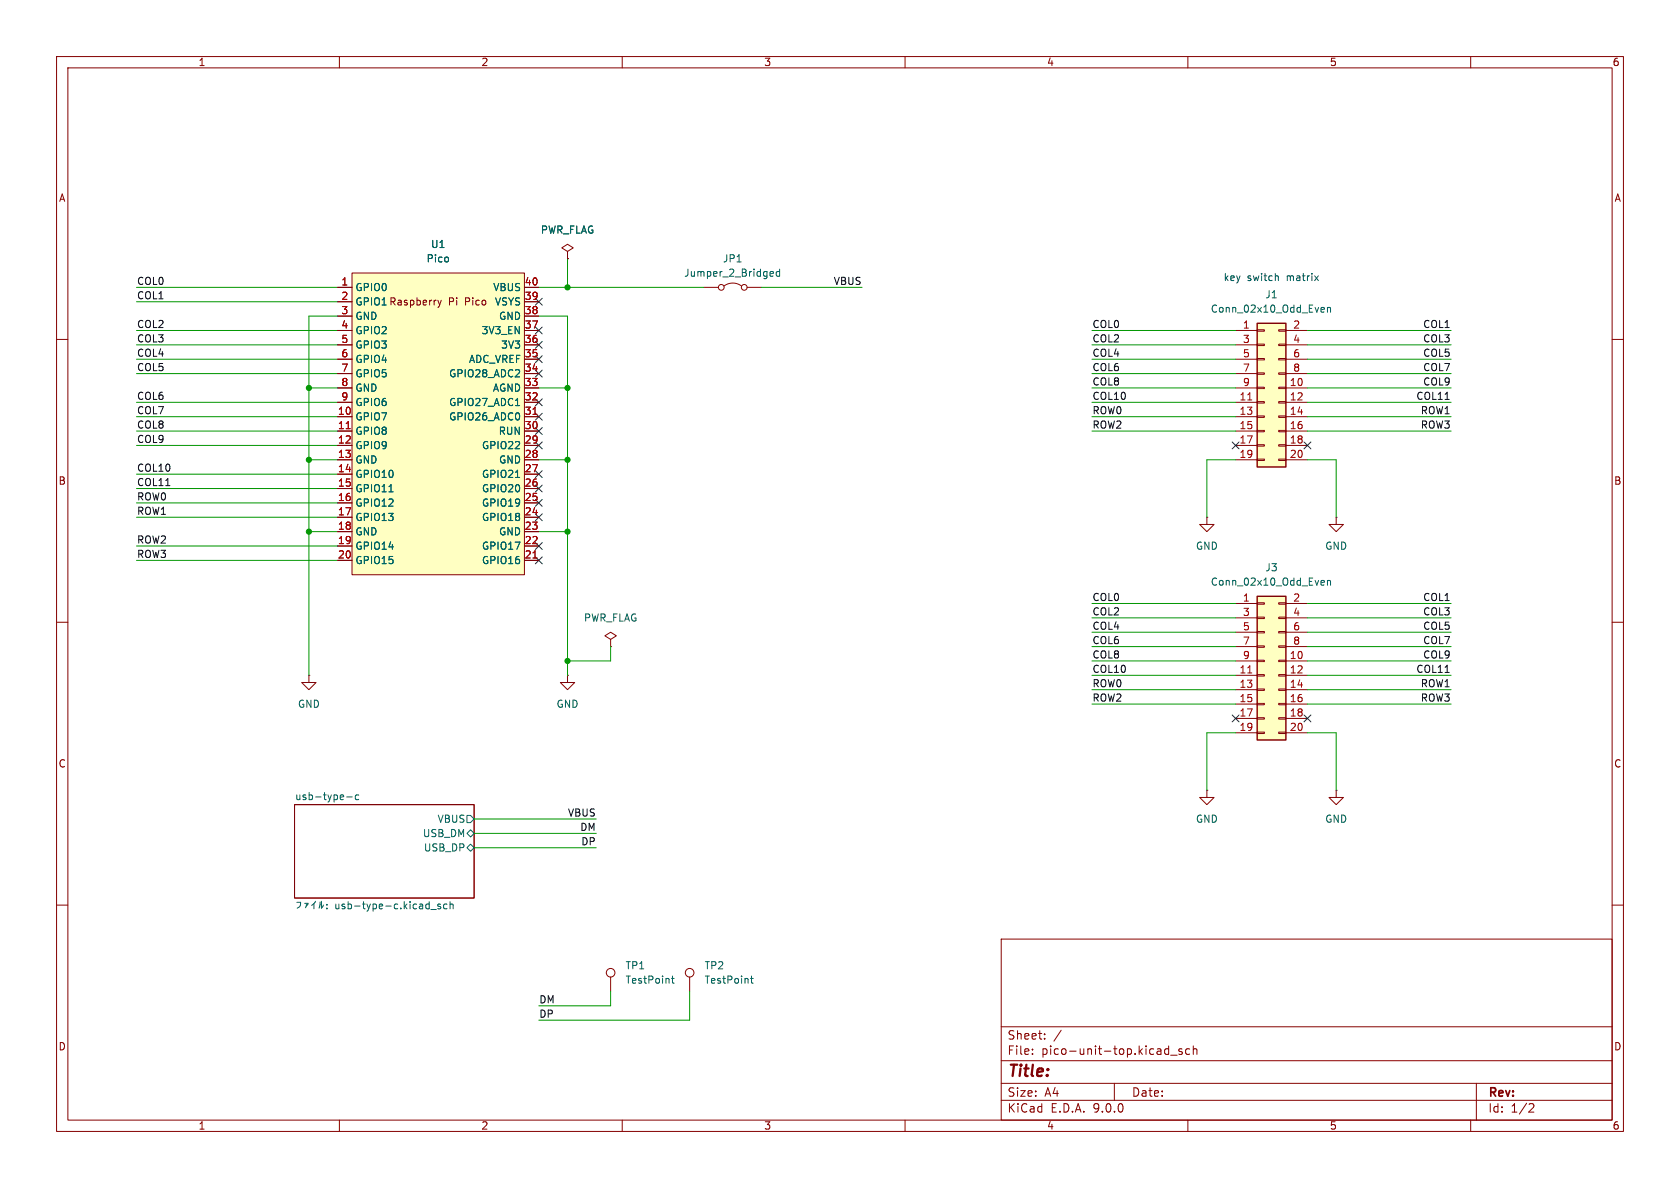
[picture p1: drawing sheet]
<svg xmlns="http://www.w3.org/2000/svg" width="297mm" height="210mm" viewBox="0 0 297 210" stroke-linecap="round" stroke-linejoin="round" font-family="sans-serif">
<g fill="none" stroke="#840000" stroke-width=".18">
<path d="M10 10h277v190h-277zM12 12h273v186h-273zM60 10v2M110 10v2M160 10v2M210 10v2M260 10v2M10 60h2M285 60h2M10 110h2M100.3 119.4v1.3h1.3l-1.3 1.2-1.2-1.2h1.2M100.3 119.4h.1"/>
<path d="M107.9 113l1.1-.6-1.1-.6-1 .6 1 .6v1.3M107.9 114.3h.1M285 110h2M213.4 139.7v1.3h1.2l-1.2 1.2-1.3-1.2h1.3M213.4 139.7h.1M52.1 142.2h31.7v16.6h-31.7zM10 160h2M177 166h108v32h-108zM285 160h2M60 198v2M110 198v2M160 198v2"/>
<path d="M177 194.5h108M177 191.5h108M177 187.5h108M177 181.5h108M182.5 186.3v.1M182.5 185.5v.1M184.7 183.6v.1M184.7 182.8v.1M187.6 182.1l-1.3 2M197 191.5v3M206 186.3h.6M206 185.5h.6"/>
<path d="M206.6 184.9v1.5M207 186.5h1.1M209 185.5l-.4-.1-.2 .2 .1 .2 .5 .2v.3h-.6M210 198v2M210.3 185.5l-.4-.1-.3 .3v.4l.1 .2h.6M211 185.5l.2-.1 .3 .1 .1 .9M211 184.9v1.5M260 198v2M261 191.5v6.5M270.5 195.1l.5 .1 .2 .3-1 1.1h1"/>
</g>
<g fill="none" stroke="#006464" stroke-width=".18">
<path d="M52.5 159.5h.6a.82 .82 0 0 1-.6 1M53.9 159.7h.6l-.2 .4M54.2 159.9l-.2 .6M55.5 159.7v1M55.5 159.7l-.4 .4M55.8 159.3l-.3 .4M56.6 159.4l-.2 1.1M56.8 159.3v1.2l.4-.5M57.8 159.9v.1M61.3 140.9h1M63.4 140.6l-.3-.1-.3 .3 .1 .5h.5M77.9 159.9l-.3-.1-.2 .2v.2l.5 .1v.3h-.5"/>
<path d="M79 159.9l-.3-.1-.3 .3 .1 .5h.5M79.6 159.9l.1-.1 .3 .1 .1 .8M79.6 159.4v1.3M82.5 147.3l.7-.6 .6 .6-.6 .7zM82.5 149.9l.7-.7 .6 .7-.6 .6zM82.5 144.1h.7l.6 .7-.6 .6h-.7zM57.8 160.5v.2M76.2 160.8h.9"/>
</g>
<path d="M62.2 48.3h30.5v53.3h-30.5z" fill="#ffffc2"/>
<g fill="none" stroke="#840000" stroke-width=".18">
<path d="M59.7 50.8h2.5M59.7 53.3h2.5M59.7 55.9h2.5M59.7 58.4h2.5M62.2 48.3h30.5v53.3h-30.5zM77.4 53.1l.3 .8M77.7 53.9l-.3 .4M78 53.1l-.3 .8M92.7 50.8h2.5M92.7 53.3h2.5M92.7 55.9h2.5M92.7 58.4h2.5"/>
<path d="M100.3 44.5l1-.7-1-.6-1 .6 1 .7v1.2M100.3 45.7h.1M124.5 50.8h2.5M128 50.5a2.54 2.54 0 0 1 3.1 0M132.1 50.8h2.5M59.7 61h2.5M59.7 63.5h2.5M59.7 66h2.5M59.7 68.6h2.5M59.7 71.1h2.5M59.7 73.7h2.5M59.7 76.2h2.5"/>
<path d="M59.7 78.7h2.5M92.7 61h2.5M92.7 63.5h2.5M92.7 66h2.5M92.7 68.6h2.5M92.7 71.1h2.5M92.7 73.7h2.5M92.7 76.2h2.5M92.7 78.7h2.5M59.7 81.3h2.5M59.7 83.8h2.5M59.7 86.4h2.5"/>
<path d="M59.7 88.9h2.5M59.7 91.4h2.5M59.7 94h2.5M59.7 96.5h2.5M59.7 99.1h2.5M92.7 81.3h2.5M92.7 83.8h2.5M92.7 86.4h2.5M92.7 88.9h2.5M92.7 91.4h2.5M92.7 94h2.5M92.7 96.5h2.5"/>
<path d="M92.7 99.1h2.5M213.4 91.4v1.3h1.2l-1.2 1.3-1.3-1.3h1.3M213.4 91.4h.1M54.6 119.4v1.3h1.3l-1.3 1.2-1.3-1.2h1.3M54.6 119.4h.1M236.2 139.7v1.3h1.3l-1.3 1.2-1.3-1.2h1.3M236.2 139.7h.1"/>
<circle cx="127.5" cy="50.8" r=".51"/>
<circle cx="131.6" cy="50.8" r=".51"/>
</g>
<path d="M61.2 75.8h.7M94.2 73.2h.7M94.2 98.6h.7" fill="none" stroke="#a90000" stroke-width=".18"/>
<path d="M136.2 48.8h.5M136.2 48.1l.4-.1 .1 .3-.6 .1M137.8 48.1l-.3-.1-.3 .2 .1 .6h.5M137.8 47.6v1.2M91.1 71.7h.8M68.8 86.9h.7M91.1 84.4h.8" fill="none" stroke="#006464" stroke-width=".18"/>
<path d="M222.2 105.4h5.1v25.4h-5.1z" fill="#ffffc2"/>
<path d="M222.2 105.4h5.1v25.4h-5.1z" fill="none" stroke="#840000" stroke-width=".25"/>
<g fill="none" stroke="#840000" stroke-width=".18">
<path d="M236.2 91.4v1.3h1.3l-1.3 1.3-1.3-1.3h1.3M236.2 91.4h.1M218.4 106.7h3.8M218.4 109.2h3.8M218.4 111.8h3.8M218.4 114.3h3.8M218.4 116.8h3.8M218.4 119.4h3.8M222.2 106.6h1.3v.2h-1.3zM222.2 109.1h1.3v.2h-1.3zM222.2 111.6h1.3v.3h-1.3zM222.2 114.2h1.3v.2h-1.3z"/>
<path d="M222.2 116.7h1.3v.3h-1.3zM222.2 119.3h1.3v.2h-1.3zM226.1 106.6h1.2v.2h-1.2zM226.1 109.1h1.2v.2h-1.2zM226.1 111.6h1.2v.3h-1.2zM226.1 114.2h1.2v.2h-1.2zM226.1 116.7h1.2v.3h-1.2zM226.1 119.3h1.2v.2h-1.2zM227.3 106.7h3.8M227.3 109.2h3.8M227.3 111.8h3.8M227.3 114.3h3.8"/>
<path d="M227.3 116.8h3.8M227.3 119.4h3.8M218.4 121.9h3.8M218.4 124.5h3.8M218.4 127h3.8M218.4 129.5h3.8M222.2 121.8h1.3v.2h-1.3zM222.2 124.3h1.3v.3h-1.3zM222.2 126.9h1.3v.2h-1.3zM222.2 129.4h1.3v.3h-1.3zM226.1 121.8h1.2v.2h-1.2zM226.1 124.3h1.2v.3h-1.2z"/>
<path d="M226.1 126.9h1.2v.2h-1.2zM226.1 129.4h1.2v.3h-1.2zM227.3 121.9h3.8M227.3 124.5h3.8M227.3 127h3.8M227.3 129.5h3.8M107.9 172.7v2.6M121.9 172.7v2.6"/>
<circle cx="107.9" cy="172" r=".76"/>
<circle cx="121.9" cy="172" r=".76"/>
</g>
<path d="M220.6 119h.7" fill="none" stroke="#a90000" stroke-width=".18"/>
<path d="M233.7 102.6l.4 .1v.2l-.6 .1M234.1 103.4h-.4M234.7 102.7l.2-.1 .3 .1v.7M234.7 102.6v.8M118.7 173h.5M118.9 172.5v1.1l.3 .2M132.7 173h.5M132.9 172.5v1.1l.3 .2" fill="none" stroke="#006464" stroke-width=".18"/>
<path d="M222.2 57.2h5.1v25.4h-5.1z" fill="#ffffc2"/>
<path d="M222.2 57.2h5.1v25.4h-5.1z" fill="none" stroke="#840000" stroke-width=".25"/>
<g fill="none" stroke="#840000" stroke-width=".18">
<path d="M59.7 58.4h2.5M59.7 50.8h2.5M59.7 53.3h2.5M59.7 55.9h2.5M92.7 58.4h2.5M92.7 50.8h2.5M92.7 53.3h2.5M92.7 55.9h2.5M100.3 45.7h.1M218.4 58.4h3.8M222.2 58.3h1.3v.2h-1.3zM226.1 58.3h1.2v.2h-1.2z"/>
<path d="M227.3 58.4h3.8M59.7 61h2.5M59.7 63.5h2.5M59.7 66h2.5M59.7 68.6h2.5M59.7 71.1h2.5M59.7 73.7h2.5M59.7 76.2h2.5M59.7 78.7h2.5M92.7 61h2.5M92.7 63.5h2.5M92.7 66h2.5"/>
<path d="M92.7 68.6h2.5M92.7 71.1h2.5M92.7 73.7h2.5M92.7 76.2h2.5M92.7 78.7h2.5M218.4 61h3.8M218.4 63.5h3.8M218.4 66h3.8M218.4 68.6h3.8M218.4 71.1h3.8M218.4 73.7h3.8M218.4 76.2h3.8"/>
<path d="M218.4 78.7h3.8M222.2 60.8h1.3v.3h-1.3zM222.2 63.4h1.3v.2h-1.3zM222.2 65.9h1.3v.3h-1.3zM222.2 68.5h1.3v.2h-1.3zM222.2 71h1.3v.2h-1.3zM222.2 73.5h1.3v.3h-1.3zM222.2 76.1h1.3v.2h-1.3zM222.2 78.6h1.3v.3h-1.3zM226.1 60.8h1.2v.3h-1.2zM226.1 63.4h1.2v.2h-1.2zM226.1 65.9h1.2v.3h-1.2z"/>
<path d="M226.1 68.5h1.2v.2h-1.2zM226.1 71h1.2v.2h-1.2zM226.1 73.5h1.2v.3h-1.2zM226.1 76.1h1.2v.2h-1.2zM226.1 78.6h1.2v.3h-1.2zM227.3 61h3.8M227.3 63.5h3.8M227.3 66h3.8M227.3 68.6h3.8M227.3 71.1h3.8M227.3 73.7h3.8M227.3 76.2h3.8"/>
<path d="M227.3 78.7h3.8M59.7 81.3h2.5M59.7 83.8h2.5M59.7 86.4h2.5M59.7 88.9h2.5M59.7 91.4h2.5M59.7 94h2.5M59.7 96.5h2.5M59.7 99.1h2.5M92.7 81.3h2.5M92.7 83.8h2.5M92.7 86.4h2.5"/>
<path d="M92.7 88.9h2.5M92.7 91.4h2.5M92.7 94h2.5M92.7 96.5h2.5M92.7 99.1h2.5M218.4 81.3h3.8M222.2 81.2h1.3v.2h-1.3zM226.1 81.2h1.2v.2h-1.2zM227.3 81.3h3.8"/>
</g>
<path d="M61.2 75.8h.7M94.2 73.2h.7M220.6 70.7h.7M94.2 98.6h.7" fill="none" stroke="#a90000" stroke-width=".18"/>
<path d="M233.7 54.3l.4 .1v.2l-.6 .2M234.1 55.1l-.4 .1M234.7 54.5l.2-.2 .3 .1v.8M234.7 54.3v.9M91.1 71.7h.8M68.8 86.9h.7M91.1 84.4h.8" fill="none" stroke="#006464" stroke-width=".18"/>
<path d="M255.5 70.6h.7M29.3 85.8h.7M255.5 118.9h.7" fill="none" stroke="#0f0f0f" stroke-width=".18"/>
<g fill="none" stroke="#009600" stroke-width=".18">
<path d="M24.1 58.4h35.6M24.1 50.8h35.6M24.1 53.3h35.6M59.7 55.9h-5.1v63.5M95.2 55.9h5.1v63.5M95.2 50.8h29.3M100.3 45.7v5.1M134.6 50.8h17.8M193 58.4h25.4M231.1 58.4h25.4M24.1 76.2h35.6M24.1 63.5h35.6"/>
<path d="M24.1 66h35.6M24.1 71.1h35.6M24.1 73.7h35.6M24.1 78.7h35.6M24.1 61h35.6M54.6 68.6h5.1M95.2 68.6h5.1M193 68.6h25.4M193 76.2h25.4M193 63.5h25.4M193 66h25.4M193 71.1h25.4"/>
<path d="M193 73.7h25.4M193 61h25.4M231.1 68.6h25.4M231.1 76.2h25.4M231.1 63.5h25.4M231.1 66h25.4M231.1 71.1h25.4M231.1 73.7h25.4M231.1 61h25.4M24.1 88.9h35.6M24.1 99.1h35.6M24.1 91.4h35.6"/>
<path d="M24.1 86.4h35.6M24.1 83.8h35.6M24.1 96.5h35.6M54.6 81.3h5.1M54.6 94h5.1M95.2 81.3h5.1M95.2 94h5.1M218.4 81.3h-5v10.1M231.1 81.3h5.1v10.1M107.9 114.3v2.5h-7.6M193 119.4h25.4M193 116.8h25.4"/>
<path d="M193 114.3h25.4M193 111.8h25.4M193 109.2h25.4M193 106.7h25.4M231.1 119.4h25.4M231.1 116.8h25.4M231.1 114.3h25.4M231.1 111.8h25.4M231.1 109.2h25.4M231.1 106.7h25.4M193 121.9h25.4M193 124.5h25.4"/>
<path d="M218.4 129.5h-5v10.2M231.1 121.9h25.4M231.1 124.5h25.4M231.1 129.5h5.1v10.2M83.8 149.9h21.6M83.8 147.3h21.6M83.8 144.8h21.6M107.9 175.3v2.5h-12.7M121.9 175.3v5h-26.7"/>
</g>
<g fill="none" stroke="#000084" stroke-width=".18">
<path d="M94.6 52.7l1.3 1.2M94.6 57.8l1.3 1.2M95.9 52.7l-1.3 1.2M95.9 57.8l-1.3 1.2M94.6 60.4l1.3 1.2M94.6 70.5l1.3 1.2M94.6 75.6l1.3 1.2M94.6 78.1l1.3 1.2M94.6 62.9l1.3 1.2M94.6 73.1l1.3 1.2M94.6 65.4l1.3 1.2M95.9 60.4l-1.3 1.2"/>
<path d="M95.9 70.5l-1.3 1.2M95.9 75.6l-1.3 1.2M95.9 78.1l-1.3 1.2M95.9 62.9l-1.3 1.2M95.9 73.1l-1.3 1.2M95.9 65.4l-1.3 1.2M217.8 78.1l1.2 1.2M219 78.1l-1.2 1.2M230.5 78.1l1.2 1.2M231.7 78.1l-1.2 1.2M94.6 83.2l1.3 1.2M94.6 85.8l1.3 1.2"/>
<path d="M94.6 90.8l1.3 1.2M94.6 88.3l1.3 1.2M94.6 95.9l1.3 1.2M94.6 98.5l1.3 1.2M95.9 83.2l-1.3 1.2M95.9 85.8l-1.3 1.2M95.9 90.8l-1.3 1.2M95.9 88.3l-1.3 1.2M95.9 95.9l-1.3 1.2M95.9 98.5l-1.3 1.2M217.8 126.4l1.2 1.2M219 126.4l-1.2 1.2"/>
<path d="M230.5 126.4l1.2 1.2M231.7 126.4l-1.2 1.2"/>
</g>
<path d="M225.8 48.8l.2 .1v.7M232.4 48.8l.7 .8M233.1 48.8l-.7 .8" fill="none" stroke="#0000c2" stroke-width=".18"/>
<g fill="#009600" stroke="#009600" stroke-width=".18">
<circle cx="100.3" cy="94" r=".46"/>
<circle cx="54.6" cy="94" r=".46"/>
<circle cx="100.3" cy="116.8" r=".46"/>
<circle cx="54.6" cy="68.6" r=".46"/>
<circle cx="54.6" cy="81.3" r=".46"/>
<circle cx="100.3" cy="68.6" r=".46"/>
<circle cx="100.3" cy="81.3" r=".46"/>
<circle cx="100.3" cy="50.8" r=".46"/>
</g>
<text font-size="2.8" fill="#840000" x="178" y="190.9">Title:</text>
<g font-size="2.1" fill="#840000">
<text x="178" y="184">Sheet:</text>
<text x="178" y="186.7">File:</text>
<text x="184.1" y="186.7">pico-unit-top.kicad_sch</text>
<text x="178" y="196.9">KiCad</text>
<text x="178" y="194.1">Size:</text>
<text x="184.7" y="194.1">A4</text>
<text x="185.7" y="196.9">E.D.A.</text>
<text x="193.3" y="196.9">9.0.0</text>
<text x="200" y="194.1">Date:</text>
<text x="263" y="194.3">Rev:</text>
<text x="263" y="196.9">Id:</text>
<text x="267.1" y="196.9">1/2</text>
</g>
<g font-size="1.8" fill="#840000">
<text x="35" y="11.9">1</text>
<text x="85" y="11.9">2</text>
<text x="135" y="11.9">3</text>
<text x="185" y="11.9">4</text>
<text x="235" y="11.9">5</text>
<text x="285" y="11.9">6</text>
<text x="10.3" y="35.9">A</text>
<text x="285.3" y="35.9">A</text>
<text x="62.7" y="54.2">GPIO1 Raspberry</text>
<text x="79.3" y="54.2">Pi</text>
<text x="82.3" y="54.2">Pico</text>
<text x="10.3" y="85.9">B</text>
<text x="285.3" y="85.9">B</text>
<text x="10.3" y="135.9">C</text>
<text x="285.3" y="135.9">C</text>
<text x="10.3" y="185.9">D</text>
<text x="285.3" y="185.9">D</text>
<text x="35" y="199.9">1</text>
<text x="85" y="199.9">2</text>
<text x="135" y="199.9">3</text>
<text x="185" y="199.9">4</text>
<text x="235" y="199.9">5</text>
<text x="285" y="199.9">6</text>
</g>
<g font-size="1.8" fill="#006464">
<text x="95.5" y="41.5">PWR_FLAG</text>
<text x="75.3" y="46.6">Pico</text>
<text x="76.1" y="44">U1</text>
<text x="127.7" y="46.6">JP1</text>
<text x="62.7" y="51.7">GPIO0</text>
<text x="87.1" y="51.7">VBUS</text>
<text x="120.9" y="49.1">Jumper_2_Bridged</text>
<text x="223.6" y="52.9">J1</text>
<text x="62.7" y="56.7">GND</text>
<text x="62.7" y="59.3">GPIO2</text>
<text x="62.7" y="54.2">GPIO1</text>
<text x="85" y="59.3">3V3_EN</text>
<text x="87.4" y="54.2">VSYS</text>
<text x="88.1" y="56.7">GND</text>
<text x="214" y="55.5">Conn_02x10_Odd_Even</text>
<text x="62.7" y="61.8">GPIO3</text>
<text x="62.7" y="64.4">GPIO4</text>
<text x="82.8" y="64.4">ADC_VREF</text>
<text x="88.5" y="61.8">3V3</text>
<text x="62.7" y="66.9">GPIO5</text>
<text x="62.7" y="69.4">GND</text>
<text x="62.7" y="72">GPIO6</text>
<text x="79.3" y="66.9">GPIO28_ADC2</text>
<text x="79.3" y="72">GPIO27_ADC1</text>
<text x="87" y="69.4">AGND</text>
<text x="62.7" y="74.5">GPIO7</text>
<text x="62.7" y="77.1">GPIO8</text>
<text x="79.3" y="74.5">GPIO26_ADC0</text>
<text x="88.1" y="77.1">RUN</text>
<text x="62.7" y="79.6">GPIO9</text>
<text x="62.7" y="82.1">GND</text>
<text x="85.1" y="79.6">GPIO22</text>
<text x="88.1" y="82.1">GND</text>
<text x="62.7" y="84.7">GPIO10</text>
<text x="62.7" y="87.2">GPIO11</text>
<text x="62.7" y="89.8">GPIO12</text>
<text x="85.1" y="84.7">GPIO21</text>
<text x="85.1" y="87.2">GPIO20</text>
<text x="85.1" y="89.8">GPIO19</text>
<text x="62.7" y="92.3">GPIO13</text>
<text x="62.7" y="94.8">GND</text>
<text x="85.1" y="92.3">GPIO18</text>
<text x="88.1" y="94.8">GND</text>
<text x="62.7" y="97.4">GPIO14</text>
<text x="62.7" y="99.9">GPIO15</text>
<text x="85.1" y="97.4">GPIO17</text>
<text x="85.1" y="99.9">GPIO16</text>
<text x="211.3" y="97.4">GND</text>
<text x="223.6" y="101.2">J3</text>
<text x="234.2" y="97.4">GND</text>
<text x="214" y="103.7">Conn_02x10_Odd_Even</text>
<text x="103.1" y="110.1">PWR_FLAG</text>
<text x="52.6" y="125.3">GND</text>
<text x="98.3" y="125.3">GND</text>
<text x="52.1" y="141.5">usb-type-c</text>
<text x="74.7" y="148.2">USB_DM</text>
<text x="77.3" y="145.6">VBUS</text>
<text x="211.3" y="145.6">GND</text>
<text x="234.2" y="145.6">GND</text>
<text x="74.8" y="150.7">USB_DP</text>
<text x="59.2" y="161.1">usb-type-c.kicad_sch</text>
<text x="110.5" y="171.6">TP1</text>
<text x="124.5" y="171.6">TP2</text>
<text x="110.5" y="174.1">TestPoint</text>
<text x="124.5" y="174.1">TestPoint</text>
</g>
<g font-size="1.8" fill="#0f0f0f">
<text x="24.1" y="50.5">COL0</text>
<text x="24.1" y="53">COL1</text>
<text x="147.3" y="50.5">VBUS</text>
<text x="24.1" y="58.1">COL2</text>
<text x="193" y="58.1">COL0</text>
<text x="251.5" y="58.1">COL1</text>
<text x="24.1" y="63.2">COL4</text>
<text x="24.1" y="65.7">COL5</text>
<text x="24.1" y="60.6">COL3</text>
<text x="193" y="63.2">COL4</text>
<text x="193" y="60.6">COL2</text>
<text x="193" y="65.7">COL6</text>
<text x="251.5" y="63.2">COL5</text>
<text x="251.5" y="60.6">COL3</text>
<text x="251.5" y="65.7">COL7</text>
<text x="24.1" y="70.8">COL6</text>
<text x="193" y="68.2">COL8</text>
<text x="193" y="70.8">COL10</text>
<text x="250.3" y="70.8">COL11</text>
<text x="251.5" y="68.2">COL9</text>
<text x="24.1" y="75.9">COL8</text>
<text x="24.1" y="73.3">COL7</text>
<text x="193" y="75.9">ROW2</text>
<text x="193" y="73.3">ROW0</text>
<text x="251.1" y="75.9">ROW3</text>
<text x="251.1" y="73.3">ROW1</text>
<text x="24.1" y="78.4">COL9</text>
<text x="24.1" y="83.5">COL10</text>
<text x="24.1" y="88.6">ROW0</text>
<text x="24.1" y="86">COL11</text>
<text x="24.1" y="91.1">ROW1</text>
<text x="24.1" y="96.2">ROW2</text>
<text x="24.1" y="98.7">ROW3</text>
<text x="193" y="106.3">COL0</text>
<text x="251.5" y="106.3">COL1</text>
<text x="193" y="108.9">COL2</text>
<text x="193" y="111.4">COL4</text>
<text x="193" y="114">COL6</text>
<text x="251.5" y="114">COL7</text>
<text x="251.5" y="111.4">COL5</text>
<text x="251.5" y="108.9">COL3</text>
<text x="193" y="116.5">COL8</text>
<text x="193" y="119">COL10</text>
<text x="250.3" y="119">COL11</text>
<text x="251.5" y="116.5">COL9</text>
<text x="193" y="121.6">ROW0</text>
<text x="193" y="124.1">ROW2</text>
<text x="251.1" y="124.1">ROW3</text>
<text x="251.1" y="121.6">ROW1</text>
<text x="100.3" y="144.4">VBUS</text>
<text x="102.5" y="147">DM</text>
<text x="102.7" y="149.5">DP</text>
<text x="95.2" y="180">DP</text>
<text x="95.2" y="177.5">DM</text>
</g>
<g font-size="1.8" fill="#a90000">
<text x="60.3" y="50.5">1</text>
<text x="60.3" y="53.1">2</text>
<text x="92.7" y="50.5">40</text>
<text x="92.7" y="53.1">39</text>
<text x="60.3" y="55.6">3</text>
<text x="60.3" y="58.2">4</text>
<text x="92.7" y="55.6">38</text>
<text x="92.7" y="58.2">37</text>
<text x="219.6" y="58.2">1</text>
<text x="228.5" y="58.2">2</text>
<text x="60.3" y="60.7">5</text>
<text x="60.3" y="63.2">6</text>
<text x="60.3" y="65.8">7</text>
<text x="92.7" y="60.7">36</text>
<text x="92.7" y="63.2">35</text>
<text x="92.7" y="65.8">34</text>
<text x="219.6" y="60.7">3</text>
<text x="219.6" y="63.2">5</text>
<text x="219.6" y="65.8">7</text>
<text x="228.5" y="60.7">4</text>
<text x="228.5" y="63.2">6</text>
<text x="228.5" y="65.8">8</text>
<text x="60.3" y="68.3">8</text>
<text x="60.3" y="70.9">9</text>
<text x="92.7" y="68.3">33</text>
<text x="92.7" y="70.9">32</text>
<text x="219" y="70.9">11</text>
<text x="219.6" y="68.3">9</text>
<text x="227.9" y="68.3">10</text>
<text x="227.9" y="70.9">12</text>
<text x="59.6" y="73.4">10</text>
<text x="59.6" y="75.9">11</text>
<text x="92.7" y="73.4">31</text>
<text x="92.7" y="75.9">30</text>
<text x="219" y="73.4">13</text>
<text x="219" y="75.9">15</text>
<text x="227.9" y="73.4">14</text>
<text x="227.9" y="75.9">16</text>
<text x="59.6" y="78.5">12</text>
<text x="59.6" y="81">13</text>
<text x="59.6" y="83.6">14</text>
<text x="92.7" y="78.5">29</text>
<text x="92.7" y="81">28</text>
<text x="92.7" y="83.6">27</text>
<text x="219" y="78.5">17</text>
<text x="219" y="81">19</text>
<text x="227.9" y="78.5">18</text>
<text x="227.9" y="81">20</text>
<text x="59.6" y="86.1">15</text>
<text x="59.6" y="88.6">16</text>
<text x="92.7" y="86.1">26</text>
<text x="92.7" y="88.6">25</text>
<text x="59.6" y="91.2">17</text>
<text x="59.6" y="93.7">18</text>
<text x="92.7" y="91.2">24</text>
<text x="92.7" y="93.7">23</text>
<text x="59.6" y="96.3">19</text>
<text x="59.6" y="98.8">20</text>
<text x="92.7" y="96.3">22</text>
<text x="92.7" y="98.8">21</text>
<text x="219.6" y="106.4">1</text>
<text x="228.5" y="106.4">2</text>
<text x="219.6" y="109">3</text>
<text x="219.6" y="111.5">5</text>
<text x="228.5" y="109">4</text>
<text x="228.5" y="111.5">6</text>
<text x="219" y="119.1">11</text>
<text x="219.6" y="114">7</text>
<text x="219.6" y="116.6">9</text>
<text x="227.9" y="116.6">10</text>
<text x="227.9" y="119.1">12</text>
<text x="228.5" y="114">8</text>
<text x="219" y="121.7">13</text>
<text x="219" y="124.2">15</text>
<text x="227.9" y="121.7">14</text>
<text x="227.9" y="124.2">16</text>
<text x="219" y="126.7">17</text>
<text x="219" y="129.3">19</text>
<text x="227.9" y="126.7">18</text>
<text x="227.9" y="129.3">20</text>
</g>
<g font-size="1.8" fill="#0000c2">
<text x="216.2" y="49.9">key</text>
<text x="220.5" y="49.9">switch</text>
<text x="227.6" y="49.9">matrix</text>
</g>
</svg>
